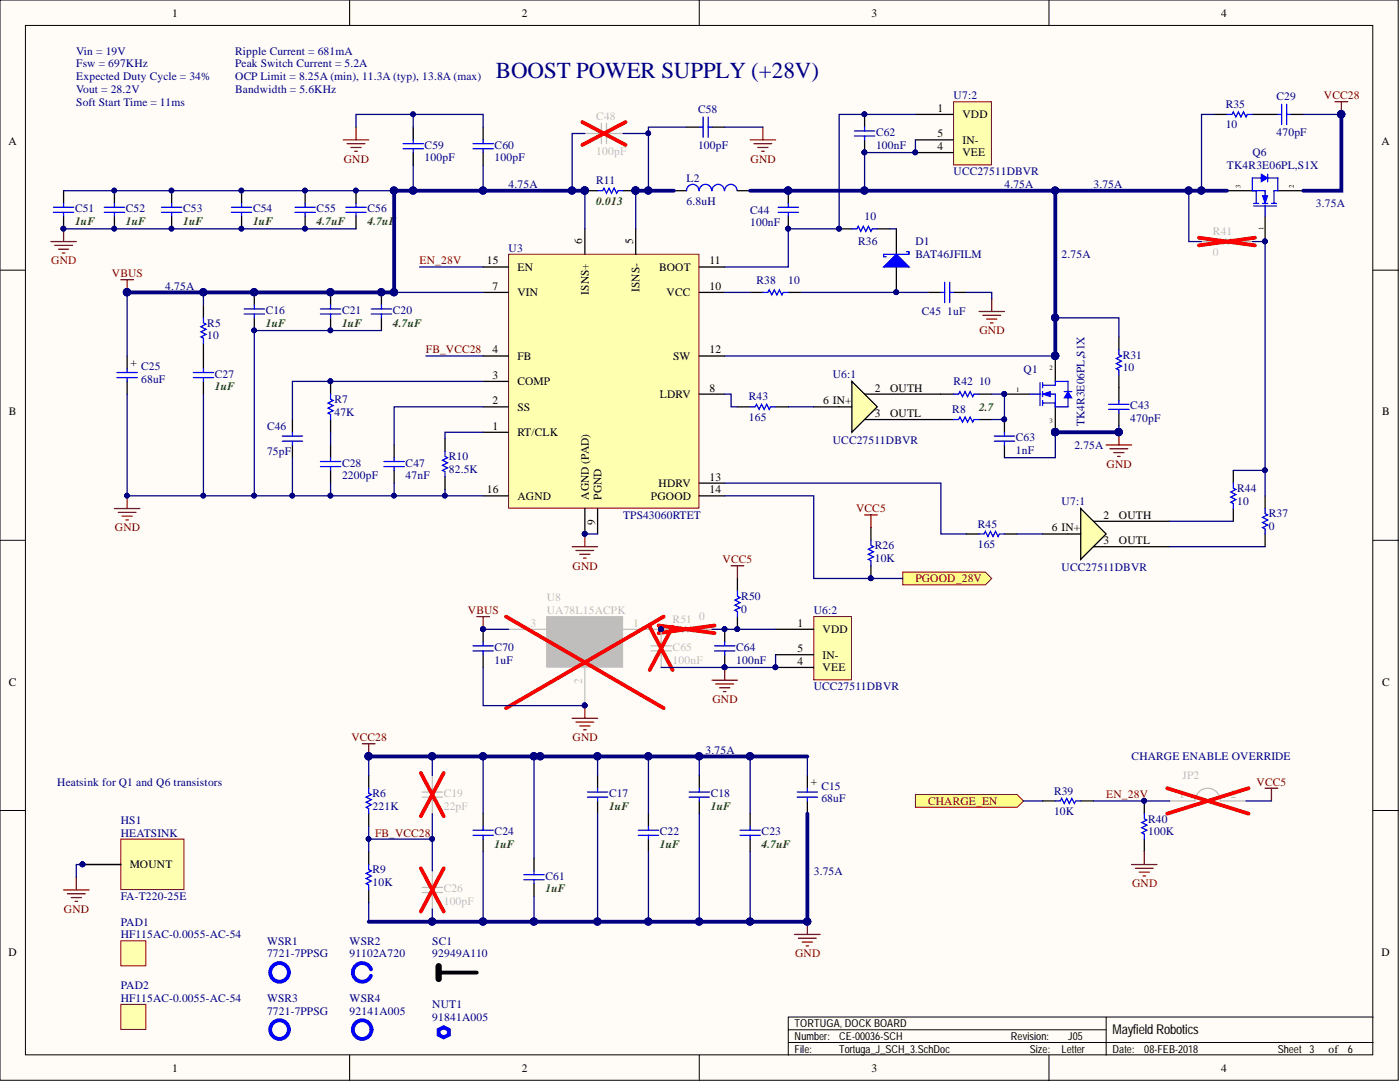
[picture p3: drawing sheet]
<svg xmlns="http://www.w3.org/2000/svg" width="279mm" height="216mm" viewBox="0 0 279 216" stroke-linecap="round" stroke-linejoin="round" font-family="sans-serif">
<g fill="#fffcf8" stroke="#000" stroke-width=".2">
<path d="M0 0h279v215.6h-279z"/>
<path d="M5.1 5.1h268.9v205.4h-268.9z"/>
</g>
<g fill="none" stroke="#000" stroke-width=".2">
<path d="M69.8 0v5.1M139.6 0v5.1M209.3 0v5.1M0 53.9h5.1M274 53.9h5.1M0 107.8h5.1M274 107.8h5.1M0 161.7h5.1M274 161.7h5.1M69.8 210.6v5M139.6 210.6v5M157.3 208h116.7"/>
<path d="M157.3 205.5h63.5M209.3 210.6v5M220.8 202.9v7.7M274 202.9h-116.7v7.7"/>
</g>
<g fill="none" stroke="#800000" stroke-width=".25">
<path d="M24.1 55.8h2.5M25.4 55.8v2.5M25.4 98.9v2.6M22.8 101.5h5.1M23.6 102.2h3.6M24.4 103h2M25.1 103.8h.5M72.3 148.4h2.6M73.6 148.4v2.5M158.6 186.5h5.1M159.4 187.2h3.5M160.1 188h2"/>
<path d="M160.9 188.7h.5M161.1 183.9v2.6"/>
</g>
<g fill="#000080" stroke="#000080" stroke-width=".2">
<circle cx="25.3" cy="58.3" r=".72"/>
<circle cx="73.5" cy="150.9" r=".72"/>
<circle cx="50.7" cy="65.9" r=".47"/>
<circle cx="50.7" cy="58.3" r=".72"/>
<circle cx="76.1" cy="58.3" r=".72"/>
<circle cx="65.9" cy="65.9" r=".47"/>
<circle cx="65.9" cy="58.3" r=".72"/>
<circle cx="25.3" cy="98.9" r=".47"/>
<circle cx="161.1" cy="183.9" r=".72"/>
</g>
<g fill="none" stroke="#000" stroke-width=".25">
<path d="M134.5 38.1h2.5M147.2 38.1h2.5M50.7 58.3v2.6M66 58.3v2.6M76.1 58.3v2.6M25.4 71v2.6M25.4 76.1v2.5M40.6 60.9v2.5M40.6 68.5v5.1M40.6 76.1v2.5M50.7 63.4v2.6M66 63.4v2.6"/>
<path d="M76.1 63.4v2.6M223.3 67.2v2.6M223.3 74.8v5.1M187.8 83.7h2.5M195.4 83.7h2.5M223.3 82.4v2.6M119.3 154.7v2.6M119.3 159.8v2.6M139.6 154.7v2.6M139.6 159.8v2.6M161.1 154.7v2.6M161.1 159.8v2.6"/>
<path d="M73.6 170v2.5M73.6 177.6v2.5M96.4 162.4v2.5M96.4 167.4v2.6M129.4 162.4v2.5M129.4 167.4v2.6M149.7 162.4v2.5M149.7 167.4v2.6"/>
</g>
<g fill="none" stroke="#00f" stroke-width=".25">
<path d="M139.5 38.1a1.23 1.23 0 0 0-1.2-1.3 1.23 1.23 0 0 0-1.3 1.3M142 38.1a1.23 1.23 0 0 0-1.2-1.3 1.23 1.23 0 0 0-1.2 1.3M144.6 38.1a1.23 1.23 0 0 0-1.3-1.3 1.23 1.23 0 0 0-1.2 1.3M147.1 38.1a1.23 1.23 0 0 0-1.2-1.3 1.23 1.23 0 0 0-1.3 1.3M23.3 75.3h4.1M23.3 74.3h4.1M25.4 73.6v.7M25.4 75.3v.8M38.6 75.3h4M38.6 74.3h4M40.6 63.4v1l.5 .3-1 .5 1 .5-1 .5 1 .5-1 .5 .5 .3v1M40.6 73.6v.7"/>
<path d="M40.6 75.3v.8M48.7 61.6h4.1M48.7 62.7h4.1M50.7 60.9v.7M50.7 62.7v.7M63.9 61.6h4.1M63.9 62.7h4.1M66 60.9v.7M66 62.7v.7M74.1 61.6h4.1M74.1 62.7h4.1M76.1 60.9v.7"/>
<path d="M76.1 62.7v.7M223.3 69.8v1l.5 .2-1 .5 1 .5-1 .6 1 .5-1 .5 .5 .2v1M223.3 79.9v.8M190.3 83.7h1l.3-.5 .5 1 .5-1 .5 1 .5-1 .5 1 .3-.5h1M221.3 81.7h4M221.3 80.7h4M223.3 81.7v.7M117.2 159.1h4.1M117.2 158h4.1M119.3 157.3v.7M119.3 159.1v.7M137.5 159.1h4.1"/>
<path d="M137.5 158h4.1M139.6 157.3v.7M139.6 159.1v.7M159.1 159.1h4.1M159.1 158h4.1M161.1 157.3v.7M161.1 159.1v.7M73.6 172.5v1l.5 .3-1 .5 1 .5-1 .5 1 .5-1 .5 .5 .3v1M94.4 165.7h4.1M94.4 166.7h4.1M96.4 164.9v.8M96.4 166.7v.7"/>
<path d="M127.4 165.7h4M127.4 166.7h4M129.4 164.9v.8M129.4 166.7v.7M147.7 165.7h4M147.7 166.7h4M149.7 164.9v.8M149.7 166.7v.7"/>
</g>
<path d="M84.2 158h4.1M84.2 159.1h4.1M86.3 154.7v3.3M86.3 159.1v3.3M84.2 177.1h4.1M84.2 178.1h4.1M86.3 173.8v3.3M86.3 178.1v3.3" fill="none" stroke="#bfbebc" stroke-width=".25"/>
<path d="M84 154.2l4.6 8.7M88.6 154.2l-4.6 8.7M84 173.3l4.6 8.6M88.6 173.3l-4.6 8.6" fill="none" stroke="#f00" stroke-width=".76"/>
<path d="M101.5 50.7h38v50.7h-38z" fill="#ffffb0" stroke="#800000" stroke-width=".2"/>
<g fill="none" stroke="#000" stroke-width=".25">
<path d="M96.4 58.3h5.1M96.4 53.3h5.1M116.7 45.7v5M126.9 45.7v5M139.6 58.3h5M139.6 53.3h5M178.9 45.7v5M178.9 53.3v5M96.4 76.1h5.1M96.4 71h5.1M139.6 71h5M139.6 78.6h5"/>
<path d="M96.4 86.3h5.1M96.4 81.2h5.1M96.4 98.9h5.1M139.6 96.4h5M139.6 98.9h5M116.7 101.5v5M119.3 101.5v5"/>
</g>
<g fill="#000080" stroke="#000080" stroke-width=".2">
<circle cx="116.7" cy="106.5" r=".47"/>
<circle cx="178.9" cy="58.3" r=".47"/>
</g>
<path d="M114.2 109.1h5.1M114.9 109.8h3.6M115.7 110.6h2M116.5 111.4h.5M116.7 106.5v2.6" fill="none" stroke="#800000" stroke-width=".25"/>
<path d="M176.4 53.3l2.5-2.6 2.5 2.6z" fill="#00f"/>
<g fill="none" stroke="#00f" stroke-width=".25">
<path d="M119.3 38.1h1l.2-.6 .5 1.1 .5-1.1 .6 1.1 .5-1.1 .5 1.1 .2-.5h1M244.9 22.8h1l.2-.5 .5 1 .5-1 .6 1 .5-1 .5 1 .2-.5h1M255 22.8h.8M255.8 20.8v4.1M256.8 20.8v4.1M256.8 22.8h.8M152.2 58.3h1.1l.2-.5 .5 1.1 .5-1.1 .5 1.1 .5-1.1 .6 1.1 .2-.6h1M155.3 41.4h4.1M155.3 42.4h4.1M157.3 40.6v.8M157.3 42.4v.7M176.4 53.3l2.5-2.6 2.5 2.6z"/>
<path d="M180.9 50.2h.5v.5h-5v.5h.5M187.8 58.3h.7M188.5 56.3v4.1M189.5 56.3v4.1M189.5 58.3h.8M88.8 90.1v1l.5 .2-1 .5 1 .5-1 .5 1 .6-1 .5 .5 .2v1M73.6 157.3v1l.5 .3-1 .5 1 .5-1 .5 1 .5-1 .5 .5 .2v1.1"/>
</g>
<g fill="#000080" stroke="#000080" stroke-width=".2">
<circle cx="178.9" cy="58.3" r=".47"/>
<circle cx="157.3" cy="45.6" r=".47"/>
<circle cx="157.3" cy="38" r=".72"/>
<circle cx="223.3" cy="86.2" r=".72"/>
<circle cx="267.7" cy="22.8" r=".72"/>
<circle cx="116.7" cy="38" r=".72"/>
<circle cx="126.8" cy="38" r=".72"/>
</g>
<g fill="none" stroke="#000" stroke-width=".25">
<path d="M116.7 38.1h2.6M124.3 38.1h2.6M157.3 38.1v2.5M242.3 22.8h2.6M249.9 22.8h5.1M257.6 22.8h2.5M149.7 58.3h2.5M157.3 58.3h2.6M157.3 43.1v2.6M185.2 58.3h2.6M190.3 58.3h2.5M88.8 87.5v2.6"/>
<path d="M88.8 95.1v2.6M73.6 154.7v2.6M73.6 162.4v2.5"/>
</g>
<path d="M266.4 20.3h2.6M267.7 20.3v2.5M197.9 59.6v2.6M195.4 62.2h5.1M196.1 62.9h3.6M196.9 63.7h2M197.7 64.4h.5M220.8 88.8h5M221.5 89.6h3.6M222.3 90.3h2M223 91.1h.5M223.3 86.3v2.5" fill="none" stroke="#800000" stroke-width=".25"/>
<path d="M180.2 114.2h16.5l1.2 1.2-1.2 1.3h-16.5z" fill-rule="evenodd" fill="#ffff80" stroke="#800000" stroke-width=".2"/>
<path d="M167.5 45.7h2.5M175.1 45.7h2.5M66 76.1v2.5M58.4 83.7v2.6M58.4 88.8v2.5M66 83.7v2.6M66 88.8v2.5M66 93.9v2.5M252.5 98.9v2.6M252.5 106.5v2.6" fill="none" stroke="#000" stroke-width=".25"/>
<g fill="#000080" stroke="#000080" stroke-width=".2">
<circle cx="167.4" cy="45.6" r=".47"/>
<circle cx="65.9" cy="76.1" r=".47"/>
</g>
<path d="M170 45.7h1l.3-.5 .5 1 .5-1 .5 1 .5-1 .5 1 .3-.5h1M66 78.6v1.1l.5 .2-1 .5 1 .5-1 .5 1 .5-1 .5 .5 .3v1M56.3 87h4.1M56.3 88h4.1M58.4 86.3v.7M58.4 88v.8M63.9 93.1h4.1M63.9 92.1h4.1M66 91.3v.8M66 93.1v.8M252.5 101.5v1l.5 .2-1 .5 1 .6-1 .5 1 .5-1 .5 .5 .2v1" fill="none" stroke="#00f" stroke-width=".25"/>
<path d="M182.7 158.6h20.3l1.3 1.2-1.3 1.3h-20.3z" fill-rule="evenodd" fill="#ffff80" stroke="#800000" stroke-width=".2"/>
<g fill="none" stroke="#000" stroke-width=".25">
<path d="M12.7 38.1v2.5M22.8 38.1v2.5M34.3 38.1v2.5M48.2 38.1v2.5M60.9 38.1v2.5M71 38.1v2.5M82.5 25.4v2.5M82.5 30.4v2.6M96.4 25.4v2.5M96.4 30.4v2.6M137 25.4h2.6M142.1 25.4h2.5"/>
<path d="M172.5 22.8v2.6M172.5 27.9v2.5M12.7 43.1v2.6M22.8 43.1v2.6M34.3 43.1v2.6M48.2 43.1v2.6M60.9 43.1v2.6M71 43.1v2.6M187.8 78.6h2.5M195.4 78.6h2.5M147.2 81.2h2.5M154.8 81.2h2.5"/>
<path d="M200.5 83.7v2.6M200.5 88.8v2.5M246.1 93.9v2.5M173.8 105.3v2.5M173.8 112.9v2.5M192.8 106.5h2.6M200.5 106.5h2.5M246.1 101.5v2.5M144.6 125.6v2.5M144.6 130.6v2.6M208.1 159.8h2.5M215.7 159.8h2.5"/>
<path d="M228.4 159.8v2.6M106.6 171.2v2.6M106.6 176.3v2.5M228.4 167.4v2.6"/>
</g>
<g fill="none" stroke="#00f" stroke-width=".25">
<path d="M80.4 28.7h4.1M80.4 29.7h4.1M82.5 27.9v.8M82.5 29.7v.7M94.4 28.7h4.1M94.4 29.7h4.1M96.4 27.9v.8M96.4 29.7v.7M139.6 25.4h.7M140.3 23.3v4.1M141.3 23.3v4.1M141.3 25.4h.8"/>
<path d="M170.5 26.1h4.1M170.5 27.1h4.1M172.5 25.4v.7M172.5 27.1v.8M10.7 42.4h4M10.7 41.4h4M12.7 40.6v.8M12.7 42.4v.7M20.8 42.4h4.1M20.8 41.4h4.1M22.8 40.6v.8M22.8 42.4v.7"/>
<path d="M32.2 42.4h4.1M32.2 41.4h4.1M34.3 40.6v.8M34.3 42.4v.7M46.2 42.4h4M46.2 41.4h4M48.2 40.6v.8M48.2 42.4v.7M58.9 42.4h4M58.9 41.4h4M60.9 40.6v.8M60.9 42.4v.7"/>
<path d="M69 42.4h4.1M69 41.4h4.1M71 40.6v.8M71 42.4v.7M190.3 78.6h1l.3-.5 .5 1.1 .5-1.1 .5 1.1 .5-1.1 .5 1.1 .3-.6h1M149.7 81.2h1l.3-.5 .5 1 .5-1 .5 1 .5-1 .5 1 .3-.5h1M198.4 87h4.1M198.4 88h4.1M200.5 86.3v.7M200.5 88v.8M246.1 96.4v1l.5 .3-1 .5 1 .5-1 .5 1 .5-1 .5 .5 .3v1M173.8 107.8v1l.5 .3-1 .5 1 .5-1 .5 1 .5-1 .5 .5 .3v1"/>
<path d="M195.4 106.5h1l.3-.5 .5 1.1 .5-1.1 .5 1.1 .5-1.1 .5 1.1 .2-.6h1.1M142.6 128.9h4.1M142.6 129.9h4.1M144.6 128.1v.8M144.6 129.9v.7M210.6 159.8h1l.3-.5 .5 1 .5-1 .5 1 .5-1 .5 1 .3-.5h1M104.5 174.5h4.1M104.5 175.5h4.1M106.6 173.8v.7M106.6 175.5v.8M228.4 162.4v1l.5 .2-1 .5 1 .5-1 .5 1 .6-1 .5 .5 .2v1"/>
</g>
<path d="M116.7 26.6h3.3M120 24.6v4.1M121 26.6h3.3M121 24.6v4.1M239.8 48.2h3.5l.3-.5 .5 1 .5-1 .5 1 .5-1 .5 1 .3-.5h3.5M243.5 159.8a2.5 2.5 0 0 0-2.5-2.5 2.5 2.5 0 0 0-2.5 2.5h-5.1M243.6 159.8h5.1" fill="none" stroke="#bfbebc" stroke-width=".25"/>
<path d="M116.2 24.4l8.6 4.5M124.8 24.4l-8.6 4.5M239.3 47.4l11.1 1.6M250.4 47.4l-11.1 1.6M232.9 157.3l16.3 5.1M249.2 157.3l-16.3 5.1" fill="none" stroke="#f00" stroke-width=".76"/>
<g fill="none" stroke="#800000" stroke-width=".25">
<path d="M68.5 27.9h5.1M69.3 28.7h3.5M70 29.4h2.1M70.8 30.2h.5M71 25.4v2.5M149.7 27.9h5.1M150.5 28.7h3.5M151.2 29.4h2.1M152 30.2h.5M152.2 25.4v2.5M10.1 48.2h5.1M10.9 49h3.6"/>
<path d="M11.7 49.7h2M12.4 50.5h.5M12.7 45.7v2.5M145.9 112.9h2.5M147.2 112.9v2.5M172.5 102.7h2.6M173.8 102.7v2.6M142.1 135.7h5.1M142.9 136.5h3.5M143.6 137.2h2M144.4 138h.5M144.6 133.2v2.5"/>
<path d="M252.5 157.3h2.5M253.7 157.3v2.5M225.8 172.5h5.1M226.6 173.3h3.5M227.4 174h2M228.1 174.8h.5M228.4 170v2.5"/>
</g>
<g fill="#000080" stroke="#000080" stroke-width=".2">
<circle cx="173.8" cy="115.4" r=".47"/>
<circle cx="228.3" cy="159.8" r=".47"/>
<circle cx="71" cy="38" r=".47"/>
<circle cx="60.9" cy="38" r=".47"/>
<circle cx="60.9" cy="45.6" r=".47"/>
<circle cx="48.2" cy="45.6" r=".47"/>
<circle cx="48.2" cy="38" r=".47"/>
<circle cx="34.2" cy="45.6" r=".47"/>
<circle cx="34.2" cy="38" r=".47"/>
<circle cx="22.8" cy="45.6" r=".47"/>
<circle cx="22.8" cy="38" r=".47"/>
<circle cx="12.6" cy="45.6" r=".47"/>
<circle cx="144.6" cy="133.1" r=".47"/>
<circle cx="144.6" cy="125.5" r=".47"/>
<circle cx="200.4" cy="83.7" r=".47"/>
<circle cx="172.5" cy="30.4" r=".47"/>
<circle cx="172.5" cy="22.8" r=".47"/>
</g>
<path d="M24.1 167.4h12.6v10.1h-12.6z" fill="#ffffb0" stroke="#800000" stroke-width=".2"/>
<path d="M200.5 78.6h5M210.6 71v5.1M210.6 81.2v5.1M16.5 172.5h7.6" fill="none" stroke="#000" stroke-width=".25"/>
<g fill="#000080" stroke="#000080" stroke-width=".2">
<circle cx="16.5" cy="172.5" r=".47"/>
<circle cx="200.4" cy="78.6" r=".47"/>
<circle cx="210.6" cy="86.2" r=".72"/>
<circle cx="210.6" cy="71" r=".72"/>
</g>
<path d="M12.7 177.6h5.1M13.4 178.3h3.6M14.2 179.1h2M15 179.9h.5M15.2 175v2.6" fill="none" stroke="#800000" stroke-width=".25"/>
<path d="M205.5 78.6h2.1M207.6 76.4v4.5M208.1 78.6h2.5v2.6M208.1 76.9h2.5M208.1 76.4v1M208.1 78.1v1.1M208.1 79.9v1M213.1 76.1v2M208.1 80.4h2.5" fill="none" stroke="#00f" stroke-width=".25"/>
<path d="M208.1 78.6l1.5-.5v1.1z" fill="#00f"/>
<path d="M208.1 78.6l1.5-.5v1.1z" fill="none" stroke="#00f" stroke-width=".2"/>
<path d="M213.1 76.1h-2.5v.8M213.1 79.4v1.8M210.6 80.4v.8" fill="none" stroke="#00f" stroke-width=".25"/>
<path d="M213.1 78.1l.8 1.3h-1.5z" fill="#00f"/>
<path d="M213.1 78.1l.8 1.3h-1.5z" fill="none" stroke="#00f" stroke-width=".2"/>
<path d="M249.9 38.1h2.6v2.5M250.7 38.1v2.5M253 35.5h2M254.3 38.1v2.5M250.2 41.1h4.6M250.2 40.6h1M252 40.6h1M252.5 41.1v2M253.7 40.6h1.1M212.4 78.1h1.5M210.6 81.2h2.5" fill="none" stroke="#00f" stroke-width=".25"/>
<g fill="#000080" stroke="#000080" stroke-width=".2">
<circle cx="200.4" cy="78.6" r=".47"/>
<circle cx="210.6" cy="86.2" r=".72"/>
<circle cx="210.6" cy="71" r=".72"/>
<circle cx="252.4" cy="48.2" r=".47"/>
</g>
<path d="M244.9 38.1h5M255 38.1h5.1M252.5 43.1v5.1" fill="none" stroke="#000" stroke-width=".25"/>
<path d="M252 39.1h1l-.5 1.5z" fill="#00f"/>
<path d="M252 39.1h1l-.5 1.5z" fill="none" stroke="#00f" stroke-width=".2"/>
<path d="M249.9 38.1h.8M249.9 35.5h1.8M255 35.5v2.6h-.7" fill="none" stroke="#00f" stroke-width=".25"/>
<path d="M251.7 34.8l1.3 .7-1.3 .8z" fill="#00f"/>
<path d="M251.7 34.8l1.3 .7-1.3 .8z" fill="none" stroke="#00f" stroke-width=".2"/>
<path d="M249.9 35.5v2.6M253 34.8v1.5M76.6 92.1h4.1M76.6 93.1h4.1M78.7 91.3v.8M78.7 93.1v.8M147.2 118v1l.5 .2-1 .5 1 .5-1 .6 1 .5-1 .5 .5 .2v1M94.4 129.9h4.1M94.4 128.9h4.1M96.4 128.1v.8M96.4 129.9v.7" fill="none" stroke="#00f" stroke-width=".25"/>
<g fill="#000080" stroke="#000080" stroke-width=".2">
<circle cx="252.4" cy="48.2" r=".47"/>
<circle cx="147.1" cy="125.5" r=".47"/>
<circle cx="131.9" cy="125.5" r=".47"/>
<circle cx="116.7" cy="140.8" r=".47"/>
<circle cx="96.4" cy="125.5" r=".47"/>
</g>
<path d="M78.7 88.8v2.5M78.7 93.9v2.5M147.2 115.4v2.6M96.4 125.6v2.5M96.4 130.6v2.6M147.2 123v2.6" fill="none" stroke="#000" stroke-width=".25"/>
<path d="M109.1 123h15.2v10.1h-15.2z" fill="#bfbebc" stroke="#bfbebc" stroke-width=".2"/>
<path d="M101.5 125.6h7.6M116.7 133.2v7.6M124.3 125.6h11.2l.3-.5 .5 1 .5-1 .5 1 .5-1 .5 1 .2-.5h3.6M129.9 128.9h4.1M129.9 129.9h4.1M131.9 125.6v3.3M131.9 129.9v3.3" fill="none" stroke="#bfbebc" stroke-width=".25"/>
<path d="M101 123l31.5 18.3M129.7 125.1l4.5 8.6M131.4 124.8l11.2 1.5M132.5 123l-31.5 18.3M134.2 125.1l-4.5 8.6M142.6 124.8l-11.2 1.5" fill="none" stroke="#f00" stroke-width=".76"/>
<path d="M95.2 123h2.5M96.4 123v2.6M114.2 143.3h5.1M114.9 144.1h3.6M115.7 144.9h2M116.5 145.6h.5M116.7 140.8v2.5" fill="none" stroke="#800000" stroke-width=".25"/>
<g fill="#ffffb0" stroke="#800000" stroke-width=".2">
<path d="M24.1 187.7h5v5h-5z"/>
<path d="M24.1 200.4h5v5h-5z"/>
</g>
<g fill="none" stroke="#00f" stroke-width=".76">
<path d="M74 193.4a1.87 1.87 0 0 0-2.8-.9 1.87 1.87 0 0 0-.1 3 1.87 1.87 0 0 0 2.9-.8M87.5 205.5l1.1-.5 1 .5v1l-1 .5-1.1-.5z"/>
<circle cx="55.8" cy="194" r="1.86"/>
<circle cx="55.8" cy="205.4" r="1.86"/>
<circle cx="72.3" cy="205.4" r="1.86"/>
</g>
<path d="M87.5 192.8v2.5" fill="none" stroke="#000" stroke-width="1.3"/>
<path d="M87.5 194.1h7.7" fill="none" stroke="#000" stroke-width=".76"/>
<path d="M172.5 78.6h15.3M162.4 81.2h5.1M172.5 83.7h15.3" fill="none" stroke="#000" stroke-width=".25"/>
<path d="M170 76.1l5.1 5.1-5.1 5.1z" fill="#ffffb0"/>
<path d="M170 76.1l5.1 5.1-5.1 5.1zM167.5 81.2h2.5" fill="none" stroke="#000" stroke-width=".25"/>
<path d="M190.3 20.3h7.5v12.6h-7.5z" fill="#ffffb0" stroke="#800000" stroke-width=".2"/>
<path d="M182.7 22.8h7.6M182.7 30.4h7.6M182.7 27.9h7.6M208.1 106.5h5M218.2 109.1h15.2M218.2 104h15.2" fill="none" stroke="#000" stroke-width=".25"/>
<circle cx="182.7" cy="30.4" r=".47" fill="#000080" stroke="#000080" stroke-width=".2"/>
<path d="M215.7 101.5l5.1 5-5.1 5.1z" fill="#ffffb0"/>
<path d="M213.1 106.5h2.6M215.7 101.5l5.1 5-5.1 5.1z" fill="none" stroke="#000" stroke-width=".25"/>
<path d="M162.4 123h7.5v12.6h-7.5z" fill="#ffffb0" stroke="#800000" stroke-width=".2"/>
<path d="M154.8 125.6h7.6M154.8 133.2h7.6M154.8 130.6h7.6" fill="none" stroke="#000" stroke-width=".25"/>
<g fill="#000080" stroke="#000080" stroke-width=".2">
<circle cx="154.7" cy="133.1" r=".47"/>
<circle cx="119.2" cy="150.9" r=".72"/>
<circle cx="73.5" cy="150.9" r=".72"/>
<circle cx="139.5" cy="150.9" r=".72"/>
<circle cx="86.2" cy="150.9" r=".72"/>
<circle cx="129.4" cy="150.9" r=".72"/>
<circle cx="149.7" cy="150.9" r=".72"/>
<circle cx="96.4" cy="150.9" r=".72"/>
<circle cx="86.2" cy="167.4" r=".47"/>
<circle cx="73.5" cy="167.4" r=".47"/>
<circle cx="139.5" cy="183.9" r=".72"/>
<circle cx="119.2" cy="183.9" r=".72"/>
<circle cx="96.4" cy="183.9" r=".72"/>
<circle cx="129.4" cy="183.9" r=".72"/>
<circle cx="149.7" cy="183.9" r=".72"/>
<circle cx="86.2" cy="183.9" r=".72"/>
<circle cx="40.6" cy="58.3" r=".72"/>
<circle cx="65.9" cy="65.9" r=".47"/>
<circle cx="50.7" cy="65.9" r=".47"/>
<circle cx="50.7" cy="98.9" r=".47"/>
<circle cx="58.3" cy="98.9" r=".47"/>
<circle cx="65.9" cy="98.9" r=".47"/>
<circle cx="78.6" cy="98.9" r=".47"/>
<circle cx="88.8" cy="98.9" r=".47"/>
<circle cx="25.3" cy="98.9" r=".47"/>
<circle cx="40.6" cy="98.9" r=".47"/>
<circle cx="116.7" cy="106.5" r=".47"/>
<circle cx="116.7" cy="38" r=".72"/>
<circle cx="25.3" cy="58.3" r=".72"/>
<circle cx="50.7" cy="58.3" r=".72"/>
<circle cx="65.9" cy="58.3" r=".72"/>
<circle cx="76.1" cy="58.3" r=".72"/>
<circle cx="78.6" cy="58.3" r=".72"/>
<circle cx="78.6" cy="38" r=".72"/>
<circle cx="82.4" cy="38" r=".72"/>
<circle cx="96.4" cy="38" r=".72"/>
<circle cx="114.1" cy="38" r=".72"/>
<circle cx="126.8" cy="38" r=".72"/>
<circle cx="210.6" cy="71" r=".72"/>
<circle cx="210.6" cy="63.4" r=".72"/>
<circle cx="210.6" cy="38" r=".72"/>
<circle cx="200.4" cy="78.6" r=".47"/>
<circle cx="178.9" cy="58.3" r=".47"/>
<circle cx="223.3" cy="86.2" r=".72"/>
<circle cx="239.8" cy="38" r=".72"/>
<circle cx="161.1" cy="183.9" r=".72"/>
<circle cx="106.5" cy="183.9" r=".72"/>
<circle cx="106.5" cy="150.9" r=".72"/>
<circle cx="107.8" cy="150.9" r=".72"/>
<circle cx="65.9" cy="76.1" r=".47"/>
<circle cx="228.3" cy="159.8" r=".47"/>
<circle cx="173.8" cy="115.4" r=".47"/>
<circle cx="129.4" cy="38" r=".72"/>
<circle cx="129.4" cy="26.6" r=".47"/>
<circle cx="71" cy="38" r=".47"/>
<circle cx="60.9" cy="38" r=".47"/>
<circle cx="48.2" cy="38" r=".47"/>
<circle cx="34.2" cy="38" r=".47"/>
<circle cx="22.8" cy="38" r=".47"/>
<circle cx="12.6" cy="45.6" r=".47"/>
<circle cx="22.8" cy="45.6" r=".47"/>
<circle cx="34.2" cy="45.6" r=".47"/>
<circle cx="48.2" cy="45.6" r=".47"/>
<circle cx="60.9" cy="45.6" r=".47"/>
<circle cx="237.2" cy="38" r=".72"/>
<circle cx="82.4" cy="22.8" r=".47"/>
<circle cx="200.4" cy="83.7" r=".47"/>
<circle cx="210.6" cy="86.2" r=".72"/>
<circle cx="267.7" cy="22.8" r=".72"/>
<circle cx="157.3" cy="38" r=".72"/>
<circle cx="172.5" cy="38" r=".72"/>
<circle cx="172.5" cy="30.4" r=".47"/>
<circle cx="252.4" cy="93.8" r=".47"/>
<circle cx="252.4" cy="48.2" r=".47"/>
<circle cx="16.5" cy="172.5" r=".47"/>
<circle cx="144.6" cy="133.1" r=".47"/>
<circle cx="96.4" cy="125.5" r=".47"/>
<circle cx="116.7" cy="140.8" r=".47"/>
<circle cx="157.3" cy="45.6" r=".47"/>
<circle cx="167.4" cy="45.6" r=".47"/>
<circle cx="172.5" cy="22.8" r=".47"/>
<circle cx="182.7" cy="30.4" r=".47"/>
<circle cx="144.6" cy="125.5" r=".47"/>
<circle cx="147.1" cy="125.5" r=".47"/>
</g>
<g fill="none" stroke="#000080" stroke-width=".25">
<path d="M12.7 38.1h66M82.5 25.4v-2.6h13.9v2.6M82.5 22.8h-11.5v2.6M82.5 33v5.1M96.4 33v5.1M116.7 26.6h-2.5v11.5M116.7 38.1v7.6M124.3 26.6h5.1v11.5M126.9 38.1v7.6M137 25.4h-7.6v1.2M144.6 25.4h7.6M182.7 22.8h-15.2v22.9h-10.2v7.6h-12.7"/>
<path d="M182.7 27.9v2.5h-10.2v7.7M237.3 38.1v10.1h2.5M242.3 22.8h-2.5v15.3M260.1 22.8h7.6M12.7 45.7h58.3M25.4 58.3v12.7M40.6 58.3v2.6M78.7 58.3h17.7M83.7 53.3h12.7M144.6 58.3h5.1M159.9 58.3h25.3M177.6 45.7h1.3"/>
<path d="M192.8 58.3h5.1v1.3M249.9 48.2h2.6v45.7M25.4 78.6v20.3h25.3M40.6 78.6v20.3M76.1 66h-25.4v32.9h45.7M85 71h11.4M96.4 76.1h-38v7.6M144.6 78.6h1.3v2.6h1.3M144.6 71h66M197.9 78.6h2.6v5.1h-2.6M210.6 63.4h12.7v3.8M58.4 91.3v7.6"/>
<path d="M66 86.3v2.5M66 96.4v2.5M78.7 96.4v2.5M88.8 97.7v1.2M96.4 86.3h-7.6v1.2M96.4 81.2h-17.7v7.6M144.6 98.9h17.8v16.5h17.8M144.6 96.4h43.2v10.1h5M157.3 81.2h5.1M210.6 86.3v5h-10.1M223.3 85v1.3M246.1 93.9h6.4v5"/>
<path d="M116.7 106.5h2.6M203 106.5h5.1M233.4 104h12.7M233.4 109.1h19.1M96.4 133.2v7.6h20.3M96.4 125.6h5.1M142.1 125.6h12.7M154.8 130.6v2.6h-22.9M73.6 150.9v3.8M86.3 150.9v3.8M96.4 150.9v11.5M107.8 150.9h-1.2v20.3"/>
<path d="M119.3 150.9v3.8M129.4 150.9v11.5M139.6 150.9v3.8M149.7 150.9v11.5M161.1 150.9v3.8M204.3 159.8h3.8M218.2 159.8h15.2M248.7 159.8h5M16.5 172.5h-1.3v2.5M73.6 167.4h12.7v6.4M73.6 164.9v5.1M86.3 162.4v5"/>
<path d="M96.4 170v13.9M106.6 178.8v5.1M119.3 162.4v21.5M129.4 170v13.9M139.6 162.4v21.5M149.7 170v13.9M73.6 180.1v3.8M86.3 181.4v2.5"/>
</g>
<path d="M116.7 38.1h-38v20.2h-53.3M126.9 38.1h7.6M149.7 38.1h95.2M210.6 38.1v32.9M267.7 22.8v15.3h-7.6M210.6 86.3h12.7M73.6 150.9h87.5M161.1 162.4v21.5h-87.5" fill="none" stroke="#000080" stroke-width=".76"/>
<text font-size="4.6" fill="#000080" x="99" y="15.5">BOOST POWER SUPPLY (+28V)</text>
<text font-size="2.7" x="222" y="206.4">MayfieldRobotics</text>
<g font-size="2.3">
<text x="34.3" y="3.3">1</text>
<text x="104.1" y="3.3">2</text>
<text x="173.9" y="3.3">3</text>
<text x="243.7" y="3.3">4</text>
<text x="187.1" y="22.3">1</text>
<text x="192.1" y="23.6">VDD</text>
<text x="1.7" y="29">A</text>
<text x="187.1" y="29.9">4</text>
<text x="187.1" y="27.4">5</text>
<text x="192.1" y="28.7">IN-</text>
<text x="275.7" y="29">A</text>
<text x="192.1" y="31.2">VEE</text>
<text x="97.2" y="52.8">15</text>
<text x="116.2" y="48.7" transform="rotate(-90 116.2 48.7)">6</text>
<text x="126.4" y="48.7" transform="rotate(-90 126.4 48.7)">5</text>
<text x="141.6" y="52.8">11</text>
<text x="98.3" y="57.8">7</text>
<text x="103.3" y="59.1">VIN</text>
<text x="103.3" y="54">EN</text>
<text x="117.5" y="58.8" transform="rotate(-90 117.5 58.8)">ISNS+</text>
<text x="127.6" y="58.3" transform="rotate(-90 127.6 58.3)">ISNS-</text>
<text x="131.5" y="54">BOOT</text>
<text x="133" y="59.1">VCC</text>
<text x="141.6" y="57.8">10</text>
<text x="26.1" y="71.8" transform="rotate(90 26.1 71.8)">+</text>
<text x="98.3" y="70.5">4</text>
<text x="103.3" y="71.8">FB</text>
<text x="134.3" y="71.8">SW</text>
<text x="141.6" y="70.5">12</text>
<text x="98.3" y="75.6">3</text>
<text x="103.3" y="76.9">COMP</text>
<text x="1.8" y="82.9">B</text>
<text x="98.3" y="80.7">2</text>
<text x="103.3" y="81.9">SS</text>
<text x="131.7" y="79.4">LDRV</text>
<text x="141.6" y="78.1">8</text>
<text x="164.3" y="80.7">6 IN+</text>
<text x="174.6" y="83.2">3</text>
<text x="174.6" y="78.1">2</text>
<text x="177.6" y="78.1">OUTH</text>
<text x="177.6" y="83.2">OUTL</text>
<text x="275.8" y="82.9">B</text>
<text x="98.3" y="85.7">1</text>
<text x="103.3" y="87">RT/CLK</text>
<text x="141.6" y="95.9">13</text>
<text x="97.2" y="98.4">16</text>
<text x="103.3" y="99.7">AGND</text>
<text x="117.5" y="99.7" transform="rotate(-90 117.5 99.7)">AGND (PAD)</text>
<text x="120" y="99.7" transform="rotate(-90 120 99.7)">PGND</text>
<text x="129.9" y="99.7">PGOOD</text>
<text x="131.4" y="97.2">HDRV</text>
<text x="141.6" y="98.4">14</text>
<text x="118.8" y="104.7" transform="rotate(-90 118.8 104.7)">9</text>
<text x="209.9" y="106">6 IN+</text>
<text x="220.2" y="103.5">2</text>
<text x="223.3" y="103.5">OUTH</text>
<text x="220.2" y="108.6">3</text>
<text x="223.3" y="108.6">OUTL</text>
<text x="159.2" y="125.1">1</text>
<text x="159.2" y="130.1">5</text>
<text x="164.2" y="126.3">VDD</text>
<text x="164.2" y="131.4">IN-</text>
<text x="1.8" y="136.8">C</text>
<text x="159.2" y="132.7">4</text>
<text x="164.2" y="133.9">VEE</text>
<text x="275.8" y="136.8">C</text>
<text x="161.9" y="155.5" transform="rotate(90 161.9 155.5)">+</text>
<text x="25.9" y="173.3">MOUNT</text>
<text x="1.7" y="190.7">D</text>
<text x="275.7" y="190.7">D</text>
<text x="34.3" y="213.9">1</text>
<text x="104.1" y="213.9">2</text>
<text x="173.9" y="213.9">3</text>
<text x="243.7" y="213.9">4</text>
<text x="265.2" y="210">of</text>
</g>
<g font-size="2.3" fill="#000080">
<text x="15.2" y="10.9">Vin = 19V</text>
<text x="46.9" y="10.9">Ripple Current = 681mA</text>
<text x="15.2" y="13.4">Fsw = 697KHz</text>
<text x="15.2" y="16">Expected Duty Cycle = 34%</text>
<text x="46.9" y="13.4">Peak Switch Current = 5.2A</text>
<text x="46.9" y="16">OCP Limit = 8.25A (min), 11.3A (typ), 13.8A (max)</text>
<text x="15.2" y="18.5">Vout = 28.2V</text>
<text x="15.2" y="21.1">Soft Start Time = 11ms</text>
<text x="46.9" y="18.5">Bandwidth = 5.6KHz</text>
<text x="139.3" y="22.6">C58</text>
<text x="190.3" y="19.8">U7:2</text>
<text x="244.6" y="21.6">R35</text>
<text x="254.8" y="20">C29</text>
<text x="84.8" y="29.7">C59</text>
<text x="98.7" y="29.7">C60</text>
<text x="139.3" y="29.7">100pF</text>
<text x="174.8" y="29.7">100nF</text>
<text x="174.8" y="27.1">C62</text>
<text x="244.6" y="25.6">10</text>
<text x="254.8" y="27.1">470pF</text>
<text x="84.8" y="32.2">100pF</text>
<text x="98.7" y="32.2">100pF</text>
<text x="190.3" y="35">UCC27511DBVR</text>
<text x="244.9" y="33.7">TK4R3E06PL,S1X</text>
<text x="249.9" y="31.2">Q6</text>
<text x="101.5" y="37.5">4.75A</text>
<text x="119" y="36.8">R11</text>
<text x="137" y="40.8">6.8uH</text>
<text x="137" y="36.3">L2</text>
<text x="200.5" y="37.5">4.75A</text>
<text x="218.2" y="37.5">3.75A</text>
<text x="262.6" y="41.4">3.75A</text>
<text x="15" y="42.4">C51</text>
<text x="25.1" y="42.4">C52</text>
<text x="36.5" y="42.4">C53</text>
<text x="50.5" y="42.4">C54</text>
<text x="63.2" y="42.4">C55</text>
<text x="73.3" y="42.4">C56</text>
<text x="149.7" y="45.2">100nF</text>
<text x="149.7" y="42.6">C44</text>
<text x="172.5" y="43.9">10</text>
<text x="101.5" y="50.2">U3</text>
<text x="171.3" y="49">R36</text>
<text x="182.7" y="51.5">BAT46JFILM</text>
<text x="182.7" y="49">D1</text>
<text x="211.9" y="51.5">2.75A</text>
<text x="33" y="57.8">4.75A</text>
<text x="151" y="56.6">R38</text>
<text x="157.3" y="56.6">10</text>
<text x="41.4" y="65.2">R5</text>
<text x="53" y="62.7">C16</text>
<text x="68.3" y="62.7">C21</text>
<text x="78.4" y="62.7">C20</text>
<text x="184" y="62.9">C45</text>
<text x="189" y="62.9">1uF</text>
<text x="41.4" y="67.7">10</text>
<text x="224.1" y="71.5">R31</text>
<text x="28.2" y="76.4">68uF</text>
<text x="28.2" y="73.8">C25</text>
<text x="42.9" y="75.3">C27</text>
<text x="166.2" y="75.3">U6:1</text>
<text x="190.3" y="76.9">R42</text>
<text x="195.4" y="76.9">10</text>
<text x="204.3" y="74.3">Q1</text>
<text x="224.1" y="74.1">10</text>
<text x="66.7" y="83">47K</text>
<text x="66.7" y="80.4">R7</text>
<text x="149.5" y="84">165</text>
<text x="149.5" y="79.9">R43</text>
<text x="190.1" y="82.4">R8</text>
<text x="225.6" y="81.7">C43</text>
<text x="53.3" y="85.7">C46</text>
<text x="166.2" y="88.5">UCC27511DBVR</text>
<text x="202.7" y="88">C63</text>
<text x="214.4" y="89.6">2.75A</text>
<text x="216.4" y="85" transform="rotate(-90 216.4 85)">TK4R3E06PL,S1X</text>
<text x="225.6" y="84.2">470pF</text>
<text x="53.3" y="90.8">75pF</text>
<text x="68.3" y="95.6">2200pF</text>
<text x="68.3" y="93.1">C28</text>
<text x="80.9" y="95.6">47nF</text>
<text x="80.9" y="93.1">C47</text>
<text x="89.6" y="94.4">82.5K</text>
<text x="89.6" y="91.8">R10</text>
<text x="202.7" y="90.6">1nF</text>
<text x="211.9" y="100.7">U7:1</text>
<text x="246.9" y="100.7">10</text>
<text x="246.9" y="98.2">R44</text>
<text x="124.3" y="103.5">TPS43060RTET</text>
<text x="195.1" y="105.3">R45</text>
<text x="253.2" y="105.8">0</text>
<text x="253.2" y="103.2">R37</text>
<text x="174.6" y="112.1">10K</text>
<text x="174.6" y="109.6">R26</text>
<text x="195.1" y="109.3">165</text>
<text x="211.9" y="113.9">UCC27511DBVR</text>
<text x="147.9" y="119.7">R50</text>
<text x="147.9" y="122.3">0</text>
<text x="162.4" y="122.5">U6:2</text>
<text x="98.7" y="129.9">C70</text>
<text x="146.9" y="129.9">C64</text>
<text x="98.7" y="132.4">1uF</text>
<text x="146.9" y="132.4">100nF</text>
<text x="162.4" y="137.8">UCC27511DBVR</text>
<text x="140.8" y="150.4">3.75A</text>
<text x="225.8" y="151.7">CHARGE ENABLE OVERRIDE</text>
<text x="11.4" y="156.8">Heatsink for Q1 and Q6 transistors</text>
<text x="74.3" y="161.6">221K</text>
<text x="74.3" y="159.1">R6</text>
<text x="121.5" y="159.1">C17</text>
<text x="141.8" y="159.1">C18</text>
<text x="163.9" y="160.1">68uF</text>
<text x="163.9" y="157.5">C15</text>
<text x="210.4" y="158.6">R39</text>
<text x="24.1" y="166.9">HEATSINK</text>
<text x="24.1" y="164.4">HS1</text>
<text x="98.7" y="166.7">C24</text>
<text x="131.7" y="166.7">C22</text>
<text x="152" y="166.7">C23</text>
<text x="210.4" y="162.6">10K</text>
<text x="229.1" y="166.7">100K</text>
<text x="229.1" y="164.1">R40</text>
<text x="24.1" y="179.6">FA-T220-25E</text>
<text x="74.3" y="176.8">10K</text>
<text x="74.3" y="174.3">R9</text>
<text x="108.9" y="175.5">C61</text>
<text x="162.4" y="174.5">3.75A</text>
<text x="24.1" y="184.7">PAD1</text>
<text x="24.1" y="187.2">HF115AC-0.0055-AC-54</text>
<text x="53.3" y="191">7721-7PPSG</text>
<text x="53.3" y="188.5">WSR1</text>
<text x="69.8" y="191">91102A720</text>
<text x="69.8" y="188.5">WSR2</text>
<text x="86.3" y="191">92949A110</text>
<text x="86.3" y="188.5">SC1</text>
<text x="24.1" y="197.4">PAD2</text>
<text x="24.1" y="199.9">HF115AC-0.0055-AC-54</text>
<text x="53.3" y="202.4">7721-7PPSG</text>
<text x="53.3" y="199.9">WSR3</text>
<text x="69.8" y="202.4">92141A005</text>
<text x="69.8" y="199.9">WSR4</text>
<text x="86.3" y="203.7">91841A005</text>
<text x="86.3" y="201.2">NUT1</text>
</g>
<g font-size="2.3" fill="#bfbebc">
<text x="119" y="23.8">C48</text>
<text x="119" y="31">100pF</text>
<text x="242.1" y="46.9">R41</text>
<text x="242.1" y="51">0</text>
<text x="109.1" y="120">U8</text>
<text x="105.9" y="125.1">3</text>
<text x="109.1" y="122.5">UA78L15ACPK</text>
<text x="126.4" y="125.1">1</text>
<text x="134.2" y="124.3">R51</text>
<text x="139.6" y="123.8">0</text>
<text x="114.3" y="130.9">GND</text>
<text x="134.2" y="129.9">C65</text>
<text x="116.2" y="136.4" transform="rotate(-90 116.2 136.4)">2</text>
<text x="134.2" y="132.4">100nF</text>
<text x="236" y="155.5">JP2</text>
<text x="88.6" y="161.6">22pF</text>
<text x="88.6" y="159.1">C19</text>
<text x="235.3" y="159.3">1</text>
<text x="245.6" y="159.3">2</text>
<text x="88.6" y="178.1">C26</text>
<text x="88.6" y="180.6">100pF</text>
</g>
<g font-size="2.3" fill="#800000">
<text x="264.2" y="19.8">VCC28</text>
<text x="68.6" y="32.5">GND</text>
<text x="149.8" y="32.5">GND</text>
<text x="10.2" y="52.8">GND</text>
<text x="83.7" y="52.8">EN_28V</text>
<text x="22.3" y="55.3">VBUS</text>
<text x="85" y="70.5">FB_VCC28</text>
<text x="195.5" y="66.7">GND</text>
<text x="220.8" y="93.4">GND</text>
<text x="22.9" y="106">GND</text>
<text x="170.9" y="102.2">VCC5</text>
<text x="114.3" y="113.7">GND</text>
<text x="144.2" y="112.4">VCC5</text>
<text x="182.7" y="116.2">PGOOD_28V</text>
<text x="93.4" y="122.5">VBUS</text>
<text x="142.2" y="140.3">GND</text>
<text x="70.1" y="147.9">VCC28</text>
<text x="114.3" y="147.9">GND</text>
<text x="185.2" y="160.6">CHARGE_EN</text>
<text x="220.8" y="159.3">EN_28V</text>
<text x="250.8" y="156.8">VCC5</text>
<text x="74.9" y="166.9">FB_VCC28</text>
<text x="225.9" y="177.1">GND</text>
<text x="12.8" y="182.1">GND</text>
<text x="158.7" y="191">GND</text>
</g>
<g font-size="2.3" fill="#008000">
<text x="119" y="40.8">0.013</text>
<text x="15" y="44.9">1uF</text>
<text x="25.1" y="44.9">1uF</text>
<text x="36.5" y="44.9">1uF</text>
<text x="50.5" y="44.9">1uF</text>
<text x="63.2" y="44.9">4.7uF</text>
<text x="73.3" y="44.9">4.7uF</text>
<text x="53" y="65.2">1uF</text>
<text x="68.3" y="65.2">1uF</text>
<text x="78.4" y="65.2">4.7uF</text>
<text x="42.9" y="77.9">1uF</text>
<text x="195.4" y="81.9">2.7</text>
<text x="121.5" y="161.6">1uF</text>
<text x="141.8" y="161.6">1uF</text>
<text x="98.7" y="169.2">1uF</text>
<text x="131.7" y="169.2">1uF</text>
<text x="152" y="169.2">4.7uF</text>
<text x="108.9" y="178.1">1uF</text>
</g>
<g font-size="2.2">
<text x="158.6" y="205">TORTUGA, DOCK BOARD</text>
<text x="158.6" y="207.5">Number:</text>
<text x="167.5" y="207.5">CE-00036-SCH</text>
<text x="201.7" y="207.5">Revision:</text>
<text x="213.1" y="207.5">J05</text>
<text x="158.6" y="210">File:</text>
<text x="167.5" y="210">Tortuga_J_SCH_3.SchDoc</text>
<text x="205.5" y="210">Size:</text>
<text x="211.9" y="210">Letter</text>
<text x="222" y="210">Date:</text>
<text x="228.4" y="210">08-FEB-2018</text>
<text x="255" y="210">Sheet 3</text>
<text x="269" y="210">6</text>
</g>
<g font-size="1.4">
<text x="247.6" y="37.5" transform="rotate(-90 247.6 37.5)">3</text>
<text x="258.2" y="37.5" transform="rotate(-90 258.2 37.5)">2</text>
<text x="252.1" y="45.8" transform="rotate(-90 252.1 45.8)">1</text>
<text x="209.4" y="73.7">2</text>
<text x="202.8" y="78.3">1</text>
<text x="209.4" y="84.4">3</text>
</g>
</svg>
